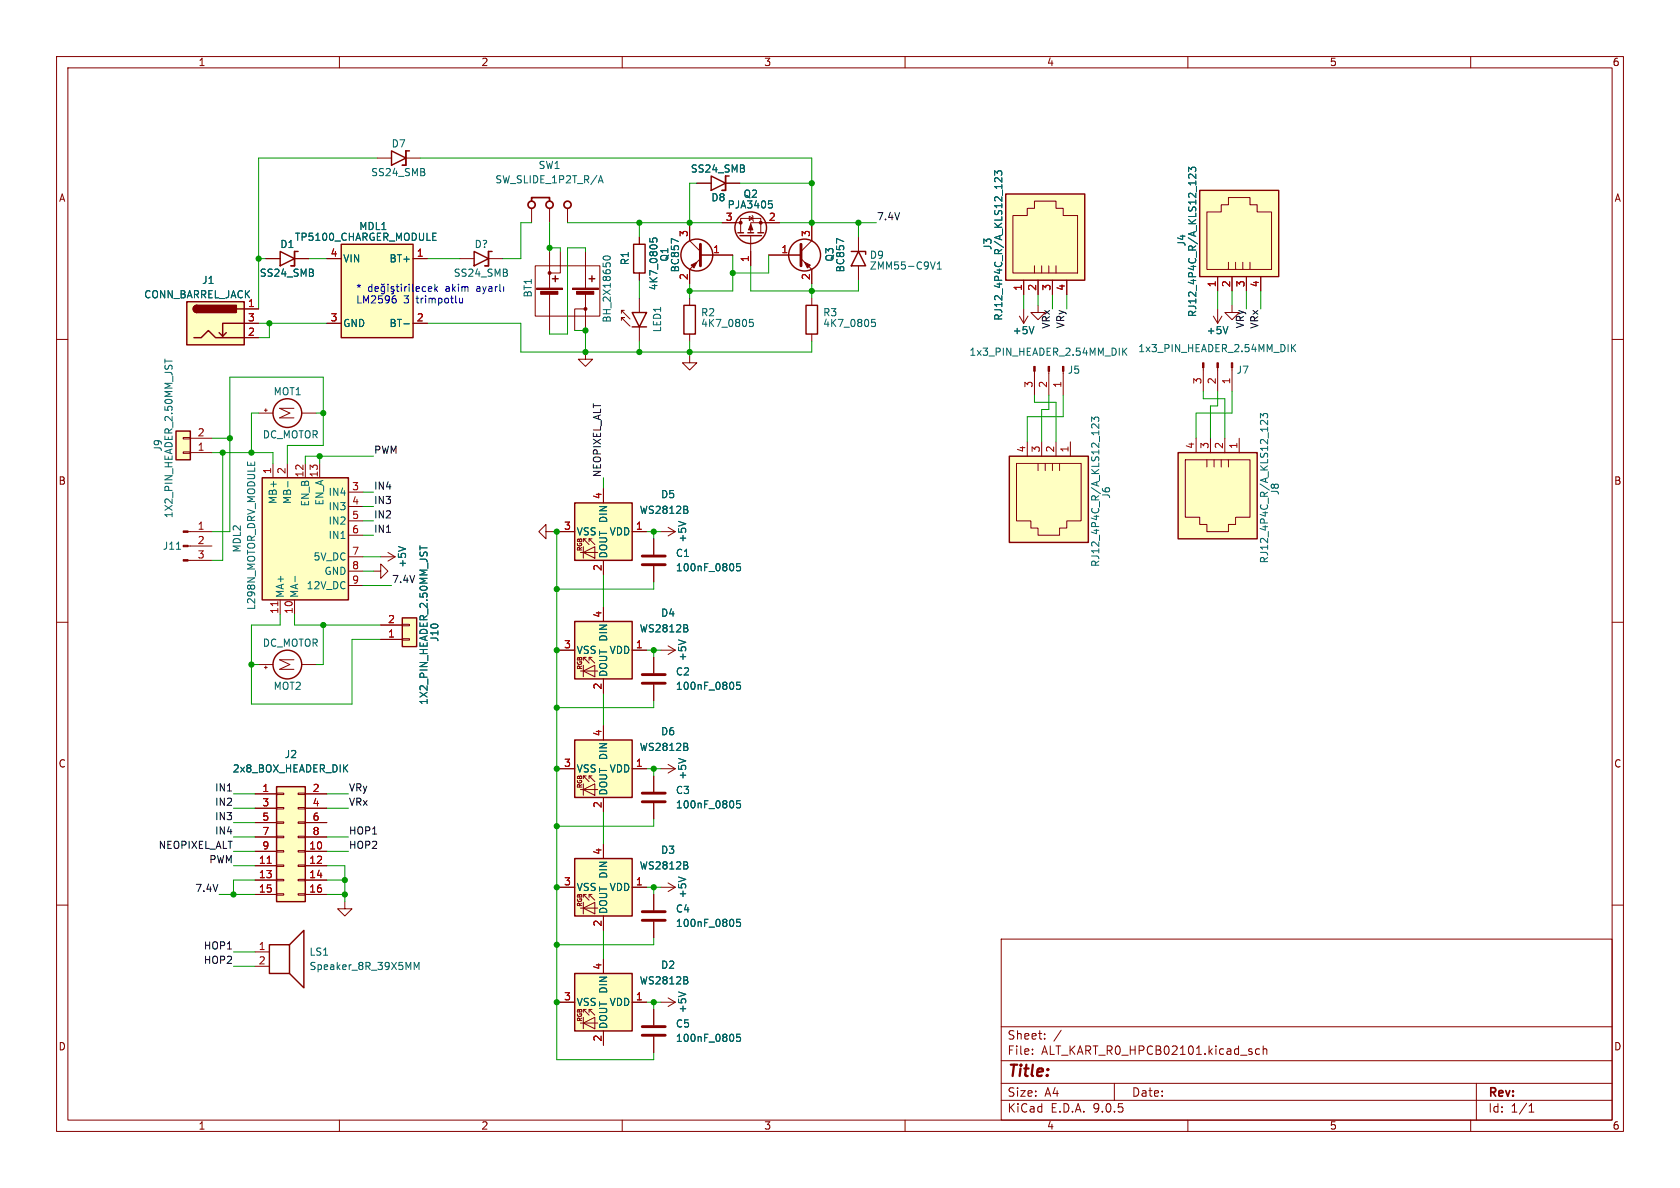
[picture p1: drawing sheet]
<svg xmlns="http://www.w3.org/2000/svg" width="297mm" height="210mm" viewBox="0 0 297 210" stroke-linecap="round" stroke-linejoin="round" font-family="sans-serif">
<g fill="none" stroke="#840000" stroke-width=".18">
<path d="M10 10h277v190h-277zM12 12h273v186h-273zM60 10v2M110 10v2M160 10v2M210 10v2M260 10v2M10 60h2M45.7 73h2.6M46.7 72.5h.5M47 72.3v.5M53.3 73h2.6"/>
<path d="M103.5 62.2v1.3h1.3l-1.3 1.3-1.3-1.3h1.3M285 60h2M33.2 94h4.3M33.2 96.5h4.3M33.2 99.1h4.3M10 110h2M45.7 117.5h2.6M46.7 118h.5M47 117.7v.5M53.3 117.5h2.6M285 110h2M10 160h2"/>
<path d="M177 166h108v32h-108zM285 160h2M60 198v2M110 198v2M160 198v2M177 194.5h108M177 191.5h108M177 187.5h108M177 181.5h108M182.5 186.3v.1M182.5 185.5v.1M184.7 183.6v.1"/>
<path d="M184.7 182.8v.1M187.6 182.1l-1.3 2M197 191.5v3M210 198v2M222.7 185.5l-.5-.1-.2 .3v.4l.1 .2h.6M223.3 185.5l.2-.1 .4 .1 .1 .9M223.3 184.9v1.5M260 198v2M261 191.5v6.5M270.3 196.6h.9M270.3 195.5l.4-.4v1.5"/>
</g>
<g fill="none" stroke="#840000" stroke-width=".25">
<circle cx="50.8" cy="73" r="2.54"/>
<circle cx="50.8" cy="117.5" r="2.54"/>
</g>
<g fill="#840000" stroke="#840000" stroke-width=".18">
<path d="M32.4 93.9h.8v.2h-.8z"/>
<path d="M32.4 96.4h.8v.2h-.8z"/>
<path d="M32.4 98.9h.8v.3h-.8z"/>
</g>
<path d="M31.2 97.1h.7" fill="none" stroke="#006464" stroke-width=".18"/>
<path d="M31.1 76.2h2.6v5.1h-2.6z" fill="#ffffc2"/>
<path d="M31.1 76.2h2.6v5.1h-2.6z" fill="none" stroke="#840000" stroke-width=".25"/>
<path d="M32.4 79.9h1.3v.2h-1.3zM32.4 77.3h1.3v.3h-1.3zM33.7 77.5h3.8M33.7 80h3.8" fill="none" stroke="#840000" stroke-width=".18"/>
<path d="M29.2 63.5v.7M29.2 63.8h1.2" fill="none" stroke="#006464" stroke-width=".18"/>
<path d="M208.3 80h13.9v15.3h-13.9z" fill="#ffffc2"/>
<path d="M208.3 80h13.9v15.3h-13.9z" fill="none" stroke="#840000" stroke-width=".25"/>
<path d="M211.5 77.5v2.5M214 77.5v2.5M216.5 77.5v2.5M219.1 77.5v2.5M209.5 81.3h11.5v10.1h-2.6v1.3h-1.2v1.3h-3.8v-1.3h-1.3v-1.3h-2.6zM213.4 81.3v1.3M214.6 81.3v1.3M215.9 81.3v1.3M217.2 81.3v1.3" fill="none" stroke="#840000" stroke-width=".18"/>
<path d="M222.8 73.9v-.8l.5 .4 .1-.3h.6l.1 .1-.1 .6M224.1 74.3v.8l-.9-.8-.4 .2 .2 .5" fill="none" stroke="#006464" stroke-width=".18"/>
<path d="M71.1 109.2h2.6v5.1h-2.6z" fill="#ffffc2"/>
<path d="M71.1 109.2h2.6v5.1h-2.6z" fill="none" stroke="#840000" stroke-width=".25"/>
<path d="M67.3 98.4h2.5M68.6 97.7l1.2 .7M69.8 98.4l-1.2 .8M67.3 113h3.8M67.3 110.5h3.8M71.1 112.9h1.3v.3h-1.3zM71.1 110.4h1.3v.2h-1.3z" fill="none" stroke="#840000" stroke-width=".18"/>
<path d="M70.4 96.6l1.3 .4M74.2 96.5v.7M74.2 96.9h1.3" fill="none" stroke="#006464" stroke-width=".18"/>
<path d="M177.8 34.3h14v15.2h-14z" fill="#ffffc2"/>
<path d="M177.8 34.3h14v15.2h-14z" fill="none" stroke="#840000" stroke-width=".25"/>
<g fill="none" stroke="#840000" stroke-width=".18">
<path d="M179.1 38.1h2.5v-1.3h1.3v-1.2h3.8v1.2h1.3v1.3h2.5v10.2h-11.4zM181 49.5v2.6M182.9 47v1.3M183.5 49.5v2.6M184.1 47v1.3M185.4 47v1.3M186.1 49.5v2.6M186.7 47v1.3M188.6 49.5v2.6M115.6 95.3v2.7M115.6 100.1v2.8M115.6 116.2v2.8"/>
<path d="M115.6 121v2.8"/>
</g>
<path d="M175.8 31v-.8l.5 .4 .1-.3h.6l.1 .1-.1 .6M177.1 31.4v.8l-.9-.8-.4 .2 .2 .5M130.9 99.6h-.6l-.1 .6 .2-.1 .4 .1 .1 .2v.4l-.2 .1-.5-.1M130.9 120.6h-.6l-.1 .6 .2-.1h.4l.1 .2v.4l-.2 .2-.5-.2" fill="none" stroke="#006464" stroke-width=".18"/>
<path d="M113.5 98.3h4.1M113.5 99.8h4.1M113.5 119.3h4.1M113.5 120.8h4.1" fill="none" stroke="#840000" stroke-width=".51"/>
<path d="M101.6 109.9h10.2v10.1h-10.2z" fill="#ffffc2"/>
<g fill="none" stroke="#840000" stroke-width=".18">
<path d="M214.5 55.9l.8 1.3M215.3 54.6v2.6M216 55.9l-.7 1.3M212.7 65v4.2M215.3 65v4.2M217.8 65v4.2M99.1 114.9h2.5M102.6 118.6h3.1M103.1 118.6l2.1-1v2zM103.1 117.6v2M103.6 116.2h-.5l1 1M104.1 116.2v.5"/>
<path d="M104.6 116.2h-.5l1.1 1M106.7 107.3v2.6M111.8 114.9h2.5M116.8 114.9h2.6M118.1 114.2l1.3 .7M119.4 114.9l-1.3 .8M106.7 120v2.6M61 159.4v1.3h1.2l-1.2 1.2-1.3-1.2h1.3M45.1 168.3h2.5M45.1 170.8h2.5"/>
</g>
<path d="M101.6 109.9h10.2v10.1h-10.2zM47.6 167h3.6v5.1h-3.6zM51.2 167l2.5-2.5v10.1l-2.5-2.5" fill="none" stroke="#840000" stroke-width=".25"/>
<path d="M217.1 57.7l-.4 1.3M228.3 60.9v1.3M228.5 61.4l.6 .8M229.1 60.9l-.8 .7M120 113.1l1.2 .4M121.5 111.1l.1 .2-.1 .3M121.5 110.6v.3M73.2 171.4v-1.3l.4 .9 .5-.9v1.3" fill="none" stroke="#006464" stroke-width=".18"/>
<g fill="#840000" stroke="#840000" stroke-width=".18">
<path d="M217.7 64.1h.2v.9h-.2z"/>
<path d="M215.1 64.1h.3v.9h-.3z"/>
<path d="M212.6 64.1h.3v.9h-.3z"/>
</g>
<path d="M178.4 80.6h14v15.3h-14z" fill="#ffffc2"/>
<path d="M178.4 80.6h14v15.3h-14z" fill="none" stroke="#840000" stroke-width=".25"/>
<g fill="none" stroke="#840000" stroke-width=".18">
<path d="M181.6 78.1v2.5M184.1 78.1v2.5M186.7 78.1v2.5M189.2 78.1v2.5M96.5 94v1.3l-1.3-1.3 1.3-1.3v1.3h1.3M179.7 81.9h11.4v10.2h-2.5v1.2h-1.3v1.3h-3.8v-1.3h-1.3v-1.2h-2.5zM183.5 81.9v1.3M184.8 81.9v1.3M186.1 81.9v1.3M187.3 81.9v1.3M115.6 178.4v2.8M116.8 177.2h2.6"/>
<path d="M118.1 176.4l1.3 .8M119.4 177.2l-1.3 .7M115.6 183.3v2.8"/>
</g>
<path d="M193 74.5v-.8l.5 .5 .1-.4h.5l.2 .2-.2 .5M194.3 74.9v.8l-1-.8-.3 .3 .1 .5M120 175.4l1.2 .4M130.9 182.8h-.6l-.1 .6 .2-.1 .4 .1 .1 .2v.4l-.2 .1-.5-.1" fill="none" stroke="#006464" stroke-width=".18"/>
<path d="M113.5 181.5h4.1M113.5 183h4.1" fill="none" stroke="#840000" stroke-width=".51"/>
<path d="M101.6 172.1h10.2v10.1h-10.2z" fill="#ffffc2"/>
<path d="M217.8 54v1.2h1.3l-1.3 1.3-1.3-1.3h1.3M99.1 177.2h2.5M103.1 179.8v2.1M103.6 178.4h-.5l1 1.1M104.1 178.4v.5M104.6 178.4h-.5l1.1 1.1M106.7 169.5v2.6M111.8 177.2h2.5M102.6 180.8h3.1M103.1 180.8l2.1-1v2.1zM106.7 182.2v2.6" fill="none" stroke="#840000" stroke-width=".18"/>
<path d="M101.6 172.1h10.2v10.1h-10.2z" fill="none" stroke="#840000" stroke-width=".25"/>
<path d="M121.5 173.3l.1 .2-.1 .4M121.5 172.8v.3" fill="none" stroke="#006464" stroke-width=".18"/>
<path d="M212.1 33.7h14v15.2h-14z" fill="#ffffc2"/>
<path d="M212.1 33.7h14v15.2h-14z" fill="none" stroke="#840000" stroke-width=".25"/>
<g fill="none" stroke="#840000" stroke-width=".18">
<path d="M213.4 37.5h2.5v-1.3h1.3v-1.3h3.8v1.3h1.2v1.3h2.6v10.1h-11.4zM180.2 55.9l.8 1.3M181 54.6v2.6M181.7 55.9l-.7 1.3M183.5 54v1.2h1.3l-1.3 1.3-1.3-1.3h1.3M215.3 48.9v2.5M217.2 46.4v1.2M217.8 48.9v2.5M218.4 46.4v1.2M219.7 46.4v1.2M220.3 48.9v2.5M221 46.4v1.2"/>
<path d="M222.9 48.9v2.5M116.8 94h2.6M118.1 93.2l1.3 .8M119.4 94l-1.3 .7"/>
</g>
<path d="M210.1 30.3v-.7l.5 .4 .1-.4h.6l.1 .2-.1 .5M211.4 30.8v.8l-.9-.8-.4 .2 .2 .5M182.8 57.7l-.4 1.3M120 92.2l1.2 .4" fill="none" stroke="#006464" stroke-width=".18"/>
<path d="M101.6 88.9h10.2v10.2h-10.2z" fill="#ffffc2"/>
<g fill="none" stroke="#840000" stroke-width=".18">
<path d="M182.9 65.6v4.3M185.4 65.6v4.3M188 65.6v4.3M99.1 94h2.5M102.6 97.7h3.1M103.1 97.7l2.1-1.1v2.1zM103.1 96.6v2.1M103.6 95.3h-.5l1 1M104.1 95.3v.5M104.6 95.3h-.5l1.1 1M106.7 86.4v2.5M106.7 99.1v2.5"/>
<path d="M111.8 94h2.5"/>
</g>
<path d="M101.6 88.9h10.2v10.2h-10.2z" fill="none" stroke="#840000" stroke-width=".25"/>
<path d="M198.5 61.5v1.3M198.7 62.1l.5 .7M199.2 61.5l-.7 .8M121.5 90.1l.1 .2-.1 .4M121.5 89.6v.4" fill="none" stroke="#006464" stroke-width=".18"/>
<g fill="#840000" stroke="#840000" stroke-width=".18">
<path d="M187.8 64.8h.3v.8h-.3z"/>
<path d="M185.3 64.8h.2v.8h-.2z"/>
<path d="M182.8 64.8h.2v.8h-.2z"/>
</g>
<path d="M101.6 151.8h10.2v10.1h-10.2z" fill="#ffffc2"/>
<g fill="none" stroke="#840000" stroke-width=".18">
<path d="M66 101h1.3v-1.3l1.3 1.3-1.3 1.2v-1.2M115.6 137.2v2.8M99.1 156.8h2.5M103.1 159.5v2M103.6 158.1h-.5l1 1M104.1 158.1v.5M104.6 158.1h-.5l1.1 1M106.7 149.2v2.6M111.8 156.8h2.5M115.6 142v2.8M115.6 158.1v2.8M116.8 156.8h2.6"/>
<path d="M118.1 156.1l1.3 .7M119.4 156.8l-1.3 .8M102.6 160.5h3.1M103.1 160.5l2.1-1v2zM106.7 161.9v2.6M115.6 162.9v2.8"/>
</g>
<path d="M101.6 151.8h10.2v10.1h-10.2z" fill="none" stroke="#840000" stroke-width=".25"/>
<path d="M120 155l1.2 .5M121.5 153l.1 .2-.1 .4M121.5 152.5v.3M130.9 141.5h-.6l-.1 .7 .2-.2 .4 .1 .1 .2v.4l-.2 .1-.5-.1M130.9 162.5h-.6l-.1 .6 .2-.1h.4l.1 .2v.5l-.2 .1-.5-.1" fill="none" stroke="#006464" stroke-width=".18"/>
<path d="M113.5 140.2h4.1M113.5 141.7h4.1M113.5 161.2h4.1M113.5 162.7h4.1" fill="none" stroke="#840000" stroke-width=".51"/>
<path d="M46.4 84.5h15.2v21.5h-15.2z" fill="#ffffc2"/>
<path d="M46.4 84.5h15.2v21.5h-15.2z" fill="none" stroke="#840000" stroke-width=".25"/>
<g fill="none" stroke="#840000" stroke-width=".18">
<path d="M48.3 81.9v2.6M50.8 81.9v2.6M54 81.9v2.6M56.5 81.9v2.6M61.6 87h2.5M61.6 89.5h2.5M61.6 92.1h2.5M61.6 94.6h2.5M61.6 98.4h2.5M49.5 106v2.6M52.1 106v2.6M61.6 101h2.5"/>
<path d="M61.6 103.5h2.5M116.8 135.9h2.6M118.1 135.1l1.3 .8M119.4 135.9l-1.3 .8"/>
</g>
<path d="M50.9 85.1v1M52.2 101.9v.9M120 134.1l1.2 .4" fill="none" stroke="#006464" stroke-width=".18"/>
<path d="M49.1 106.3v.8" fill="none" stroke="#a90000" stroke-width=".18"/>
<path d="M101.6 130.8h10.2v10.2h-10.2z" fill="#ffffc2"/>
<path d="M99.1 135.9h2.5M102.6 139.6h3.1M103.1 139.6l2.1-1v2zM103.1 138.6v2M103.6 137.2h-.5l1 1M104.1 137.2v.5M104.6 137.2h-.5l1.1 1M106.7 128.3v2.5M111.8 135.9h2.5M106.7 141v2.5" fill="none" stroke="#840000" stroke-width=".18"/>
<path d="M101.6 130.8h10.2v10.2h-10.2z" fill="none" stroke="#840000" stroke-width=".25"/>
<path d="M121.5 132.1l.1 .1-.1 .4M121.5 131.5v.4" fill="none" stroke="#006464" stroke-width=".18"/>
<path d="M48.9 139.1h5.1v20.3h-5.1z" fill="#ffffc2"/>
<g fill="none" stroke="#840000" stroke-width=".25">
<path d="M69.2 26.7l2.6 1.2-2.6 1.3zM71.8 26.7v2.5h-.7h.7zM71.8 26.7h.6M125.7 31.1l2.6 1.3-2.6 1.3zM128.3 31.1v2.6h-.7h.7zM83.8 44.5l2.6 1.2-2.6 1.3zM86.4 44.5v2.5h-.7h.7zM86.4 44.5h.6M97.7 49.3h1M98.2 48.8v1M104.1 49.3h1.1M104.6 48.8v1"/>
<path d="M111.8 55.2h2.5l-1.3 2.6zM111.8 57.8h2.5M112 43.2h2v5.1h-2zM120.9 54h2v5.1h-2zM130.4 41.1h1M130.8 41.7h3.8M132.2 41.1h1M134 41.1h1M142.5 54h2v5.1h-2zM150.5 44.5h2.5v.5M151.8 44.5l1.2 2.5h-2.5zM48.9 139.1h5.1v20.3h-5.1z"/>
<circle cx="123.2" cy="45.1" r="2.82"/>
<circle cx="132.7" cy="40.3" r="2.79"/>
<circle cx="142.2" cy="45.1" r="2.82"/>
</g>
<g fill="none" stroke="#840000" stroke-width=".18">
<path d="M66.7 27.9h2.5M71.8 27.9h2.5M94 36.8v2.6M97.2 36.8v2.6M100.3 36.8v2.6M123.2 32.4h2.5M127.6 39.4h3.3M128.3 32.4h2.5M132.5 38.2l.6 .4-.6 .4zM133 38.1l.1 .1v.8l.1 .1M137.8 39.4h-5.1v1.7M81.3 45.7h2.5"/>
<path d="M86.4 45.7h2.5M94.6 47h11.4v8.9h-11.4zM97.2 44.5v6.4M97.2 51.9v6.5M99.1 44.5v3.8h-1.9M103.5 54.6h-1.9v3.8M103.5 44.5v6.4M103.5 51.9v6.5M109.9 56.6v-.5h.5h-.5l1.5 1.6M109.9 54.9v.5M110.4 54.9h-.5l1.5 1.5M113 41.9v1.3"/>
<path d="M113 48.3v1.2M113 52.7v2.5M113 57.8v2.5M121.9 40v2.5l1.9 2M121.9 52.7v1.3M121.9 59.1v1.2M123.8 45.7l-1.9 1.9v2.6M123.8 45.1h5.7M130.9 41.1v-2.5h3.6v2.5M132.7 41.7v5.3M135.9 45.1h5.7M141.6 45.7l1.9 1.9v2.6"/>
<path d="M143.5 40v2.5l-1.9 2M143.5 52.7v1.3M143.5 59.1v1.2M151.8 41.9v2.6M151.8 47v2.5M121.9 62.9v1.2h1.3l-1.3 1.3-1.3-1.3h1.3M45.1 140.3h3.8M45.1 142.9h3.8M45.1 145.4h3.8M45.1 148h3.8M45.1 150.5h3.8M45.1 153h3.8"/>
<path d="M45.1 155.6h3.8M45.1 158.1h3.8M48.9 140.2h1.3v.3h-1.3zM48.9 142.7h1.3v.3h-1.3zM48.9 145.3h1.3v.2h-1.3zM48.9 147.8h1.3v.3h-1.3zM48.9 150.4h1.3v.2h-1.3zM48.9 152.9h1.3v.3h-1.3zM48.9 155.4h1.3v.3h-1.3zM48.9 158h1.3v.2h-1.3zM52.7 140.2h1.3v.3h-1.3zM52.7 142.7h1.3v.3h-1.3z"/>
<path d="M52.7 145.3h1.3v.2h-1.3zM52.7 147.8h1.3v.3h-1.3zM52.7 150.4h1.3v.2h-1.3zM52.7 152.9h1.3v.3h-1.3zM52.7 155.4h1.3v.3h-1.3zM52.7 158h1.3v.2h-1.3zM54 140.3h3.8M54 142.9h3.8M54 145.4h3.8M54 148h3.8M54 150.5h3.8M54 153h3.8"/>
<path d="M54 155.6h3.8M54 158.1h3.8"/>
</g>
<path d="M47.2 152.6h.8" fill="none" stroke="#a90000" stroke-width=".18"/>
<g fill="#840000" stroke="#840000" stroke-width=".18">
<path d="M132.7 39.6l.4 1h-.8z"/>
<path d="M142.2 46.4l1.1 .5-.6 .5z"/>
<path d="M94.9 50.9h4.5v.3h-4.5z"/>
<path d="M95.6 51.5h3v.5h-3z"/>
<path d="M101.2 50.9h4.6v.3h-4.6z"/>
<path d="M101.9 51.5h3.1v.5h-3.1z"/>
<path d="M122.2 46.9l1-.5-.5 1z"/>
<circle cx="130.9" cy="39.4" r=".25"/>
<circle cx="134.5" cy="39.4" r=".25"/>
<circle cx="97.2" cy="48.3" r=".25"/>
<circle cx="103.5" cy="54.6" r=".25"/>
</g>
<g fill="none" stroke="#006464" stroke-width=".18">
<path d="M105.8 32.3l.4-1.2 .4 1.2M105.9 32h.6M135.9 35.5h.6M136 36h.3l.3 .2-.1 .5-.5 .1M106.7 45.4a.75 .75 0 0 1 1.2 .3 .72 .72 0 0 1-1.3-.2zM114.9 42.1v.6l.6 .1-.1-.2v-.4l.2-.1h.4l.1 .2-.1 .5M120 42.7l-1.3-.5v.8M133.1 56.5h-.6v.6l.1-.2 .5 .1 .1 .2-.1 .4-.2 .1-.4-.1M149.2 42.7l-1.3-.5v.8M154.7 56.5h-.6v.6l.1-.2 .5 .1 .1 .2-.1 .4-.2 .1-.4-.1M165.3 46.3l-.4 1.3M165.7 47.6h.7"/>
<path d="M165.7 46.7l.4-.4v1.3"/>
</g>
<path d="M123.8 43.2v3.8M141.6 43.2v3.8" fill="none" stroke="#840000" stroke-width=".51"/>
<g fill="none" stroke="#840000" stroke-width=".3">
<path d="M94 35.6v-.7h3.2v.7"/>
<circle cx="94" cy="36.2" r=".63"/>
<circle cx="97.2" cy="36.2" r=".63"/>
<circle cx="100.3" cy="36.2" r=".63"/>
</g>
<path d="M33 53.3h10.2v7.7h-10.2z" fill="#ffffc2"/>
<path d="M33 53.3h10.2v7.7h-10.2zM34.3 59.7h1.3l1.2-1.3 1.3 1.3h5.1M34.8 54a.64 .64 0 0 0-.6 .6 .64 .64 0 0 0 .6 .6M40 58.8l-.6 .6M41.9 54.6h1.3M43.2 57.2h-3.8v2.2l-.7-.6M49.5 44.5l2.6 1.2-2.6 1.3zM52.1 44.5v2.5h-.7h.7zM52.1 44.5h.6" fill="none" stroke="#840000" stroke-width=".25"/>
<g fill="#840000" stroke="#840000" stroke-width=".25">
<path d="M34.3 54.2l.5-.2v1.2a.63 .63 0 0 1-.6-.3 .63 .63 0 0 1 .1-.7z"/>
<path d="M34.8 54h7v1.2h-7z"/>
</g>
<path d="M43.2 54.6h2.5M43.2 57.2h2.5M43.2 59.7h2.5M47 45.7h2.5M52.1 45.7h2.5" fill="none" stroke="#840000" stroke-width=".18"/>
<path d="M60.3 43.2h12.7v16.5h-12.7z" fill="#ffffc2"/>
<path d="M60.3 43.2h12.7v16.5h-12.7z" fill="none" stroke="#840000" stroke-width=".25"/>
<g fill="none" stroke="#840000" stroke-width=".18">
<path d="M123.2 32.4h2.5M127.6 39.4h2.6M128.3 32.4h2.5M135.3 39.4h2.5M43.2 57.2h2.5M43.2 54.6h2.5M43.2 59.7h2.5M47 45.7h2.5M52.1 45.7h2.5M57.8 45.7h2.5M57.8 57.2h2.5M73 45.7h2.6"/>
<path d="M73 57.2h2.6M113 41.9v1.3M113 48.3v1.2M121.9 40v2.5M121.9 47.6v2.6M123.8 45.1h5.7M132.7 44.5v2.5M135.9 45.1h5.7M143.5 40v2.5M143.5 47.6v2.6M181 49.5v2.6M183.5 49.5v2.6"/>
<path d="M186.1 49.5v2.6M188.6 49.5v2.6M215.3 48.9v2.5M217.8 48.9v2.5M220.3 48.9v2.5M222.9 48.9v2.5M99.1 94h2.5M106.7 86.4v2.5M106.7 99.1v2.5M111.8 94h2.5M115.6 95.3v2.7M67.3 113h3.8"/>
<path d="M67.3 110.5h3.8M99.1 114.9h2.5M106.7 107.3v2.6M111.8 114.9h2.5M115.6 100.1v2.8M115.6 116.2v2.8M99.1 135.9h2.5M106.7 120v2.6M106.7 128.3v2.5M111.8 135.9h2.5M115.6 121v2.8M115.6 137.2v2.8"/>
<path d="M45.1 140.3h3.8M45.1 142.9h3.8M45.1 145.4h3.8M45.1 148h3.8M45.1 150.5h3.8M45.1 153h3.8M45.1 155.6h3.8M45.1 158.1h3.8M54 140.3h3.8M54 142.9h3.8M54 145.4h3.8M54 148h3.8"/>
<path d="M54 150.5h3.8M54 153h3.8M54 155.6h3.8M54 158.1h3.8M99.1 156.8h2.5M106.7 141v2.5M106.7 149.2v2.6M111.8 156.8h2.5M115.6 142v2.8M115.6 158.1v2.8M99.1 177.2h2.5M106.7 161.9v2.6"/>
<path d="M106.7 169.5v2.6M111.8 177.2h2.5M115.6 162.9v2.8M115.6 178.4v2.8M106.7 182.2v2.6M115.6 183.3v2.8"/>
</g>
<g fill="none" stroke="#006464" stroke-width=".18">
<path d="M135.9 35.5h.6M136 36h.3l.3 .2-.1 .5-.5 .1M175.8 31v-.8l.5 .4 .1-.3h.6l.1 .1-.1 .6M177.1 31.4v.8l-.9-.8-.4 .2 .2 .5M210.1 30.3v-.7l.5 .4 .1-.4h.6l.1 .2-.1 .5M211.4 30.8v.8l-.9-.8-.4 .2 .2 .5M71.4 57.2h1M76.5 42.5h.6M76.5 41.2h.6M114.9 42.1v.6l.6 .1-.1-.2v-.4l.2-.1h.4l.1 .2-.1 .5M120 42.7l-1.3-.5v.8M149.2 42.7l-1.3-.5v.8"/>
<path d="M182.8 57.7l-.4 1.3M217.1 57.7l-.4 1.3M70.4 96.6l1.3 .4M74.2 96.5v.7M74.2 96.9h1.3M120 92.2l1.2 .4M121.5 90.1l.1 .2-.1 .4M121.5 89.6v.4M130.9 99.6h-.6l-.1 .6 .2-.1 .4 .1 .1 .2v.4l-.2 .1-.5-.1M120 113.1l1.2 .4M121.5 111.1l.1 .2-.1 .3M121.5 110.6v.3"/>
<path d="M120 134.1l1.2 .4M121.5 132.1l.1 .1-.1 .4M121.5 131.5v.4M130.9 120.6h-.6l-.1 .6 .2-.1h.4l.1 .2v.4l-.2 .2-.5-.2M120 155l1.2 .5M121.5 153l.1 .2-.1 .4M121.5 152.5v.3M130.9 141.5h-.6l-.1 .7 .2-.2 .4 .1 .1 .2v.4l-.2 .1-.5-.1M120 175.4l1.2 .4M121.5 173.3l.1 .2-.1 .4M121.5 172.8v.3M130.9 162.5h-.6l-.1 .6 .2-.1h.4l.1 .2v.5l-.2 .1-.5-.1"/>
<path d="M130.9 182.8h-.6l-.1 .6 .2-.1 .4 .1 .1 .2v.4l-.2 .1-.5-.1"/>
</g>
<g fill="none" stroke="#009600" stroke-width=".18">
<path d="M66.7 27.9h-21v26.7M74.3 27.9h69.2v12.1M94 39.4h-1.9v6.3h-3.2M97.2 39.4v5.1M100.3 39.4h27.3M113 39.4v2.5M123.2 32.4h-1.3v7.6M130.8 32.4h12.7M137.8 39.4h17.1M151.8 39.4v2.5M45.7 45.7h1.3M45.7 57.2h12.1"/>
<path d="M47.6 57.2v2.5h-1.9M54.6 45.7h3.2M75.6 57.2h16.5v5h51.4v-1.9M75.6 45.7h5.7M97.2 43.8h1.9v.7M101.6 58.4h1.9v3.8M103.5 44.5v-.7h-3.2v15.3h-3.1v-.7M113 49.5v3.2M121.9 50.2v2.5M129.5 45.1v6.3h-7.6M132.7 47v4.4h19.1v-1.9M135.9 45.1v3.2h-6.4"/>
<path d="M143.5 50.2v2.5M181 52.1v2.5M183.5 52.1v1.9M186.1 52.1v2.5M188.6 52.1v2.5M215.3 51.4v3.2M217.8 51.4v2.6M220.3 51.4v3.2M222.9 51.4v3.2M37.5 77.5h3.1M45.7 73h-1.3v7M55.9 73h1.2"/>
<path d="M113 60.3v1.9M121.9 60.3v2.6M182.9 69.9v1.2h3.8v7M185.4 69.9v2.5h-1.3v5.7M188 69.9v3.8h-6.4v4.4M212.7 69.2v1.3h3.8v7M215.3 69.2v2.6h-1.3v5.7M217.8 69.2v3.8h-6.3v4.5M37.5 80h10.8v1.9M39.4 80v19.1h-1.9M50.8 81.9v-3.2h6.3v-12h-16.5v27.3h-3.1M56.5 80.6v1.3"/>
<path d="M64.1 87h1.9M64.1 89.5h1.9M64.1 92.1h1.9M64.1 98.4h3.2M64.1 94.6h1.9M66 80.6h-12v1.3M97.8 94h1.3M98.4 94v93.3h17.2v-1.2M106.7 84.5v1.9M114.3 94h2.5M115.6 94v1.3M44.4 117.5h1.3"/>
<path d="M49.5 108.6v1.9h-5.1v14h17.8v-11.5h5.1M52.1 108.6v1.9h15.2M57.1 110.5v7h-1.2M64.1 101h1.9M64.1 103.5h5.1M98.4 114.9h.7M106.7 101.6v5.7M114.3 114.9h2.5M115.6 102.9v1.2h-17.2M115.6 114.9v1.3M98.4 135.9h.7M106.7 122.6v5.7"/>
<path d="M114.3 135.9h2.5M115.6 123.8v1.3h-17.2M115.6 135.9v1.3M38.7 158.1h6.4M41.3 142.9h3.8M41.3 140.3h3.8M41.3 153h3.8M41.3 150.5h3.8M41.3 148h3.8M41.3 145.4h3.8M45.1 155.6h-3.8v2.5M57.8 153h3.2v6.4"/>
<path d="M57.8 142.9h3.8M57.8 140.3h3.8M57.8 155.6h3.2M57.8 150.5h3.8M57.8 148h3.8M57.8 158.1h3.2M98.4 156.8h.7M106.7 143.5v5.7M114.3 156.8h2.5M115.6 144.8v1.3h-17.2M115.6 156.8v1.3M41.3 170.8h3.8"/>
<path d="M41.3 168.3h3.8M98.4 177.2h.7M106.7 164.5v5M114.3 177.2h2.5M115.6 165.7v1.3h-17.2M115.6 177.2v1.2"/>
</g>
<g fill="none" stroke="#0000c2" stroke-width=".18">
<path d="M65.7 50.2v1.3M65.7 50.7h-.3l-.3 .2 .2 .6h.4M66.3 51.1l.6-.1-.1-.3h-.3l-.2 .2 .1 .6h.4M67.4 50.2l.2 .2 .3-.2M68 50.7h-.4l-.2 .2 .1 .6h.5M68 50.7v1l-.1 .2M68.6 50.2v.2M68.6 50.7v.8M69.4 51.6l.2 .2-.1 .1M69.6 50.7h-.3l-.2 .2 .1 .1 .4 .2v.3h-.5M69.7 52.3h.2M69.8 52.8l.2 .2v.3l-.2 .3"/>
<path d="M70 50.7h.5M70.2 50.2v1.1l.3 .2M70.9 50.2v.2M70.9 50.7v.8M71.6 50.7v.8M71.9 50.7l-.3 .2M72.3 50.2v.2M72.3 50.7v.8M72.9 50.2v1.1l.2 .2M73.5 51.1l.7-.1-.1-.3h-.4l-.2 .2 .1 .6h.5M75.2 50.7h-.3l-.3 .2 .2 .6h.4M75.7 51.1l.6-.1v-.3h-.4l-.2 .2 .1 .6h.5"/>
<path d="M76.9 50.2v1.3M77 51l.4 .5M77.4 50.7l-.5 .5M81.2 52.7l.1 .8 .3 .1 .2-.2M81.8 52.7v.9M84.3 50.7h.5l.1 .8M84.9 51h-.5l-.1 .2 .1 .3h.5M85.3 50.7l.3 .8M85.6 51.5l-.3 .4M85.9 50.7l-.3 .8M86.4 50.7h.5l.1 .8M87 51h-.4l-.2 .2 .2 .3h.4"/>
<path d="M87.6 50.7v.8M87.9 50.7l-.3 .2M88.4 50.2v1.1l.1 .2M89 50.7v.8"/>
</g>
<path d="M47.2 152.6h.8" fill="none" stroke="#a90000" stroke-width=".18"/>
<g fill="#009600" stroke="#009600" stroke-width=".18">
<circle cx="98.4" cy="177.2" r=".46"/>
<circle cx="98.4" cy="167" r=".46"/>
<circle cx="61" cy="158.1" r=".46"/>
<circle cx="115.6" cy="177.2" r=".46"/>
<circle cx="41.3" cy="158.1" r=".46"/>
<circle cx="44.4" cy="117.5" r=".46"/>
<circle cx="98.4" cy="114.9" r=".46"/>
<circle cx="115.6" cy="135.9" r=".46"/>
<circle cx="98.4" cy="135.9" r=".46"/>
<circle cx="98.4" cy="125.1" r=".46"/>
<circle cx="115.6" cy="156.8" r=".46"/>
<circle cx="56.5" cy="80.6" r=".46"/>
<circle cx="39.4" cy="80" r=".46"/>
<circle cx="44.4" cy="80" r=".46"/>
<circle cx="57.1" cy="110.5" r=".46"/>
<circle cx="61" cy="155.6" r=".46"/>
<circle cx="98.4" cy="156.8" r=".46"/>
<circle cx="98.4" cy="146.1" r=".46"/>
<circle cx="143.5" cy="32.4" r=".46"/>
<circle cx="143.5" cy="51.4" r=".46"/>
<circle cx="143.5" cy="39.4" r=".46"/>
<circle cx="151.8" cy="39.4" r=".46"/>
<circle cx="97.2" cy="43.8" r=".46"/>
<circle cx="121.9" cy="39.4" r=".46"/>
<circle cx="113" cy="39.4" r=".46"/>
<circle cx="129.5" cy="48.3" r=".46"/>
<circle cx="103.5" cy="58.4" r=".46"/>
<circle cx="121.9" cy="51.4" r=".46"/>
<circle cx="45.7" cy="45.7" r=".46"/>
<circle cx="47.6" cy="57.2" r=".46"/>
<circle cx="57.1" cy="73" r=".46"/>
<circle cx="40.6" cy="77.5" r=".46"/>
<circle cx="121.9" cy="62.2" r=".46"/>
<circle cx="113" cy="62.2" r=".46"/>
<circle cx="98.4" cy="104.1" r=".46"/>
<circle cx="98.4" cy="94" r=".46"/>
<circle cx="115.6" cy="114.9" r=".46"/>
<circle cx="115.6" cy="94" r=".46"/>
<circle cx="103.5" cy="62.2" r=".46"/>
</g>
<g font-size="3.5" fill="#840000">
<text x="52.3" y="74.5" transform="rotate(-90 52.3 74.5)">M</text>
<text x="52.3" y="118.9" transform="rotate(-90 52.3 118.9)">M</text>
</g>
<text font-size="2.8" fill="#840000" x="178" y="190.9">Title:</text>
<g font-size="2.1" fill="#840000">
<text x="178" y="184">Sheet:</text>
<text x="178" y="186.7">File:</text>
<text x="184.1" y="186.7">ALT_KART_R0_HPCB02101.kicad_sch</text>
<text x="178" y="196.9">KiCad</text>
<text x="178" y="194.1">Size:</text>
<text x="184.7" y="194.1">A4</text>
<text x="185.7" y="196.9">E.D.A.</text>
<text x="193.3" y="196.9">9.0.5</text>
<text x="200" y="194.1">Date:</text>
<text x="263" y="194.3">Rev:</text>
<text x="263" y="196.9">Id:</text>
<text x="267.1" y="196.9">1/1</text>
</g>
<g font-size="1.8" fill="#840000">
<text x="35" y="11.9">1</text>
<text x="85" y="11.9">2</text>
<text x="135" y="11.9">3</text>
<text x="185" y="11.9">4</text>
<text x="235" y="11.9">5</text>
<text x="285" y="11.9">6</text>
<text x="10.3" y="35.9">A</text>
<text x="285.3" y="35.9">A</text>
<text x="10.3" y="85.9">B</text>
<text x="285.3" y="85.9">B</text>
<text x="10.3" y="135.9">C</text>
<text x="285.3" y="135.9">C</text>
<text x="10.3" y="185.9">D</text>
<text x="285.3" y="185.9">D</text>
<text x="35" y="199.9">1</text>
<text x="85" y="199.9">2</text>
<text x="135" y="199.9">3</text>
<text x="185" y="199.9">4</text>
<text x="235" y="199.9">5</text>
<text x="285" y="199.9">6</text>
</g>
<g font-size="1.8" fill="#006464">
<text x="69.1" y="26.3">D7</text>
<text x="65.5" y="31.3">SS24_SMB</text>
<text x="87.5" y="32.6">SW_SLIDE_1P2T_R/A</text>
<text x="95.1" y="30.1">SW1</text>
<text x="122" y="30.7">SS24_SMB</text>
<text x="125.7" y="35.8">D8</text>
<text x="131.3" y="35.2">Q2</text>
<text x="63.4" y="40.9">MDL1</text>
<text x="128.5" y="37.1">PJA3405</text>
<text x="49.5" y="44">D1</text>
<text x="52" y="42.8">TP5100_CHARGER_MODULE</text>
<text x="60.6" y="46.6">VIN</text>
<text x="68.8" y="46.6">BT+</text>
<text x="83.8" y="44">D?</text>
<text x="111.4" y="47" transform="rotate(-90 111.4 47)">R1</text>
<text x="118.3" y="46.3" transform="rotate(-90 118.3 46.3)">Q1</text>
<text x="147.5" y="46.3" transform="rotate(-90 147.5 46.3)">Q3</text>
<text x="153.7" y="45.9">D9</text>
<text x="153.7" y="47.9">ZMM55-C9V1</text>
<text x="175.5" y="44.3" transform="rotate(-90 175.5 44.3)">J3</text>
<text x="209.8" y="43.7" transform="rotate(-90 209.8 43.7)">J4</text>
<text x="25.4" y="52.9">CONN_BARREL_JACK</text>
<text x="35.6" y="50.4">J1</text>
<text x="45.8" y="49.1">SS24_SMB</text>
<text x="80.1" y="49.1">SS24_SMB</text>
<text x="94.2" y="52.7" transform="rotate(-90 94.2 52.7)">BT1</text>
<text x="116.4" y="51.4" transform="rotate(-90 116.4 51.4)">4K7_0805</text>
<text x="120.2" y="48.3" transform="rotate(-90 120.2 48.3)">BC857</text>
<text x="149.5" y="48.3" transform="rotate(-90 149.5 48.3)">BC857</text>
<text x="60.6" y="58">GND</text>
<text x="68.8" y="58">BT-</text>
<text x="108.2" y="57.1" transform="rotate(-90 108.2 57.1)">BH_2X18650</text>
<text x="117.1" y="58.8" transform="rotate(-90 117.1 58.8)">LED1</text>
<text x="123.8" y="56.1">R2</text>
<text x="123.8" y="58">4K7_0805</text>
<text x="145.4" y="56.1">R3</text>
<text x="145.4" y="58">4K7_0805</text>
<text x="177.4" y="56.8" transform="rotate(-90 177.4 56.8)">RJ12_4P4C_R/A_KLS12_123</text>
<text x="178.9" y="59.3">+5V</text>
<text x="211.7" y="56.2" transform="rotate(-90 211.7 56.2)">RJ12_4P4C_R/A_KLS12_123</text>
<text x="213.2" y="59.3">+5V</text>
<text x="171.3" y="63.1">1x3_PIN_HEADER_2.54MM_DIK</text>
<text x="201.1" y="62.5">1x3_PIN_HEADER_2.54MM_DIK</text>
<text x="48.3" y="70.1">MOT1</text>
<text x="188.7" y="66.3">J5</text>
<text x="218.5" y="66.3">J7</text>
<text x="46.4" y="77.7">DC_MOTOR</text>
<text x="28.8" y="79.9" transform="rotate(-90 28.8 79.9)">J9</text>
<text x="49.1" y="89.2" transform="rotate(-90 49.1 89.2)">MB+</text>
<text x="51.7" y="89.2" transform="rotate(-90 51.7 89.2)">MB-</text>
<text x="54.8" y="89.6" transform="rotate(-90 54.8 89.6)">EN_B</text>
<text x="57.4" y="89.4" transform="rotate(-90 57.4 89.4)">EN_A</text>
<text x="58" y="87.9">IN4</text>
<text x="116.8" y="88.3">D5</text>
<text x="196.4" y="88.3" transform="rotate(-90 196.4 88.3)">J6</text>
<text x="226.3" y="87.6" transform="rotate(-90 226.3 87.6)">J8</text>
<text x="30.7" y="91.7" transform="rotate(-90 30.7 91.7)">1X2_PIN_HEADER_2.50MM_JST</text>
<text x="58" y="90.4">IN3</text>
<text x="58" y="92.9">IN2</text>
<text x="58" y="95.5">IN1</text>
<text x="101.9" y="94.8">VSS</text>
<text x="107.7" y="94.8">VDD</text>
<text x="113" y="91">WS2812B</text>
<text x="28.7" y="97.4">J11</text>
<text x="42.8" y="97.8" transform="rotate(-90 42.8 97.8)">MDL2</text>
<text x="55.3" y="99.3">5V_DC</text>
<text x="57.3" y="101.8">GND</text>
<text x="72" y="100.5" transform="rotate(-90 72 100.5)">+5V</text>
<text x="107.5" y="98.8" transform="rotate(-90 107.5 98.8)">DOUT DIN</text>
<text x="119.4" y="98.7">C1</text>
<text x="119.4" y="101.2">100nF_0805</text>
<text x="121.5" y="96" transform="rotate(-90 121.5 96)">+5V</text>
<text x="194.5" y="100.3" transform="rotate(-90 194.5 100.3)">RJ12_4P4C_R/A_KLS12_123</text>
<text x="224.4" y="99.7" transform="rotate(-90 224.4 99.7)">RJ12_4P4C_R/A_KLS12_123</text>
<text x="45.3" y="107.9" transform="rotate(-90 45.3 107.9)">L298N_MOTOR_DRV_MODULE</text>
<text x="50.4" y="105.8" transform="rotate(-90 50.4 105.8)">MA+</text>
<text x="52.9" y="105.8" transform="rotate(-90 52.9 105.8)">MA-</text>
<text x="54.1" y="104.4">12V_DC</text>
<text x="77.7" y="113.6" transform="rotate(-90 77.7 113.6)">J10</text>
<text x="113" y="112">WS2812B</text>
<text x="116.8" y="109.2">D4</text>
<text x="46.4" y="114.5">DC_MOTOR</text>
<text x="101.9" y="115.8">VSS</text>
<text x="107.5" y="119.8" transform="rotate(-90 107.5 119.8)">DOUT DIN</text>
<text x="107.7" y="115.8">VDD</text>
<text x="119.4" y="119.6">C2</text>
<text x="121.5" y="117" transform="rotate(-90 121.5 117)">+5V</text>
<text x="48.3" y="122.1">MOT2</text>
<text x="75.8" y="124.7" transform="rotate(-90 75.8 124.7)">1X2_PIN_HEADER_2.50MM_JST</text>
<text x="119.4" y="122.1">100nF_0805</text>
<text x="116.8" y="130.2">D6</text>
<text x="41.1" y="136.8">2x8_BOX_HEADER_DIK</text>
<text x="50.2" y="134.2">J2</text>
<text x="101.9" y="136.8">VSS</text>
<text x="107.7" y="136.8">VDD</text>
<text x="113" y="132.9">WS2812B</text>
<text x="121.5" y="137.9" transform="rotate(-90 121.5 137.9)">+5V</text>
<text x="107.5" y="140.7" transform="rotate(-90 107.5 140.7)">DOUT DIN</text>
<text x="119.4" y="140.6">C3</text>
<text x="119.4" y="143.1">100nF_0805</text>
<text x="113" y="153.9">WS2812B</text>
<text x="116.8" y="151.1">D3</text>
<text x="101.9" y="157.7">VSS</text>
<text x="107.5" y="161.7" transform="rotate(-90 107.5 161.7)">DOUT DIN</text>
<text x="107.7" y="157.7">VDD</text>
<text x="119.4" y="161.5">C4</text>
<text x="121.5" y="158.9" transform="rotate(-90 121.5 158.9)">+5V</text>
<text x="119.4" y="164.1">100nF_0805</text>
<text x="54.6" y="169.1">LS1</text>
<text x="54.6" y="171.7">Speaker_8R_39X5MM</text>
<text x="116.8" y="171.4">D2</text>
<text x="101.9" y="178">VSS</text>
<text x="107.7" y="178">VDD</text>
<text x="113" y="174.2">WS2812B</text>
<text x="121.5" y="179.2" transform="rotate(-90 121.5 179.2)">+5V</text>
<text x="107.5" y="182" transform="rotate(-90 107.5 182)">DOUT DIN</text>
<text x="119.4" y="181.8">C5</text>
<text x="119.4" y="184.4">100nF_0805</text>
</g>
<g font-size="1.8" fill="#a90000">
<text x="121.7" y="42" transform="rotate(-90 121.7 42)">3</text>
<text x="128.2" y="39.1">3</text>
<text x="135.8" y="39.1">2</text>
<text x="143.3" y="42" transform="rotate(-90 143.3 42)">3</text>
<text x="58.3" y="45.5">4</text>
<text x="73.6" y="45.5">1</text>
<text x="126" y="44.8">1</text>
<text x="132.5" y="46.4" transform="rotate(-90 132.5 46.4)">1</text>
<text x="138" y="44.8">1</text>
<text x="121.7" y="49.6" transform="rotate(-90 121.7 49.6)">2</text>
<text x="143.3" y="49.6" transform="rotate(-90 143.3 49.6)">2</text>
<text x="180.7" y="51.5" transform="rotate(-90 180.7 51.5)">1</text>
<text x="183.3" y="51.5" transform="rotate(-90 183.3 51.5)">2</text>
<text x="185.8" y="51.5" transform="rotate(-90 185.8 51.5)">3</text>
<text x="188.3" y="51.5" transform="rotate(-90 188.3 51.5)">4</text>
<text x="215" y="50.9" transform="rotate(-90 215 50.9)">1</text>
<text x="217.6" y="50.9" transform="rotate(-90 217.6 50.9)">2</text>
<text x="220.1" y="50.9" transform="rotate(-90 220.1 50.9)">3</text>
<text x="222.6" y="50.9" transform="rotate(-90 222.6 50.9)">4</text>
<text x="43.7" y="54.4">1</text>
<text x="43.7" y="56.9">3</text>
<text x="43.7" y="59.4">2</text>
<text x="58.3" y="56.9">3</text>
<text x="73.6" y="56.9">2</text>
<text x="182.6" y="68.7" transform="rotate(-90 182.6 68.7)">3</text>
<text x="185.2" y="68.7" transform="rotate(-90 185.2 68.7)">2</text>
<text x="187.7" y="68.7" transform="rotate(-90 187.7 68.7)">1</text>
<text x="212.5" y="68" transform="rotate(-90 212.5 68)">3</text>
<text x="215" y="68" transform="rotate(-90 215 68)">2</text>
<text x="217.6" y="68" transform="rotate(-90 217.6 68)">1</text>
<text x="34.9" y="77.2">2</text>
<text x="34.9" y="79.8">1</text>
<text x="48" y="83.9" transform="rotate(-90 48 83.9)">1</text>
<text x="50.5" y="83.9" transform="rotate(-90 50.5 83.9)">2</text>
<text x="181.4" y="80.1" transform="rotate(-90 181.4 80.1)">4</text>
<text x="183.9" y="80.1" transform="rotate(-90 183.9 80.1)">3</text>
<text x="186.4" y="80.1" transform="rotate(-90 186.4 80.1)">2</text>
<text x="189" y="80.1" transform="rotate(-90 189 80.1)">1</text>
<text x="211.2" y="79.4" transform="rotate(-90 211.2 79.4)">4</text>
<text x="213.7" y="79.4" transform="rotate(-90 213.7 79.4)">3</text>
<text x="216.3" y="79.4" transform="rotate(-90 216.3 79.4)">2</text>
<text x="218.8" y="79.4" transform="rotate(-90 218.8 79.4)">1</text>
<text x="53.7" y="84.5" transform="rotate(-90 53.7 84.5)">12</text>
<text x="56.3" y="84.5" transform="rotate(-90 56.3 84.5)">13</text>
<text x="62.2" y="86.7">3</text>
<text x="62.2" y="89.3">4</text>
<text x="106.4" y="88.3" transform="rotate(-90 106.4 88.3)">4</text>
<text x="34.9" y="93.7">1</text>
<text x="62.2" y="91.8">5</text>
<text x="62.2" y="94.4">6</text>
<text x="99.6" y="93.7">3</text>
<text x="112.3" y="93.7">1</text>
<text x="34.9" y="96.3">2</text>
<text x="34.9" y="98.8">3</text>
<text x="62.2" y="98.2">7</text>
<text x="62.2" y="100.7">8</text>
<text x="106.4" y="101" transform="rotate(-90 106.4 101)">2</text>
<text x="62.2" y="103.3">9</text>
<text x="49.3" y="108.6" transform="rotate(-90 49.3 108.6)">11</text>
<text x="51.8" y="108.6" transform="rotate(-90 51.8 108.6)">10</text>
<text x="68.5" y="112.8">1</text>
<text x="68.5" y="110.2">2</text>
<text x="106.4" y="109.3" transform="rotate(-90 106.4 109.3)">4</text>
<text x="99.6" y="114.7">3</text>
<text x="112.3" y="114.7">1</text>
<text x="106.4" y="122" transform="rotate(-90 106.4 122)">2</text>
<text x="106.4" y="130.2" transform="rotate(-90 106.4 130.2)">4</text>
<text x="99.6" y="135.6">3</text>
<text x="112.3" y="135.6">1</text>
<text x="46.3" y="140.1">1</text>
<text x="46.3" y="142.6">3</text>
<text x="55.2" y="140.1">2</text>
<text x="55.2" y="142.6">4</text>
<text x="106.4" y="142.9" transform="rotate(-90 106.4 142.9)">2</text>
<text x="46.3" y="145.2">5</text>
<text x="46.3" y="147.7">7</text>
<text x="55.2" y="145.2">6</text>
<text x="55.2" y="147.7">8</text>
<text x="45.7" y="152.8">11</text>
<text x="45.7" y="155.3">13</text>
<text x="46.3" y="150.2">9</text>
<text x="54.6" y="150.2">10</text>
<text x="54.6" y="152.8">12</text>
<text x="54.6" y="155.3">14</text>
<text x="106.4" y="151.2" transform="rotate(-90 106.4 151.2)">4</text>
<text x="45.7" y="157.9">15</text>
<text x="54.6" y="157.9">16</text>
<text x="99.6" y="156.6">3</text>
<text x="112.3" y="156.6">1</text>
<text x="106.4" y="163.9" transform="rotate(-90 106.4 163.9)">2</text>
<text x="45.6" y="168">1</text>
<text x="45.6" y="170.6">2</text>
<text x="106.4" y="171.5" transform="rotate(-90 106.4 171.5)">4</text>
<text x="99.6" y="176.9">3</text>
<text x="112.3" y="176.9">1</text>
<text x="106.4" y="184.2" transform="rotate(-90 106.4 184.2)">2</text>
</g>
<g font-size="1.8" fill="#0f0f0f">
<text x="154.9" y="39">7.4V</text>
<text x="185.7" y="58.2" transform="rotate(-90 185.7 58.2)">VRx</text>
<text x="188.2" y="58.1" transform="rotate(-90 188.2 58.1)">VRy</text>
<text x="220" y="58.1" transform="rotate(-90 220 58.1)">VRy</text>
<text x="222.5" y="58.2" transform="rotate(-90 222.5 58.2)">VRx</text>
<text x="66" y="80.3">PWM</text>
<text x="66" y="86.6">IN4</text>
<text x="66" y="89.2">IN3</text>
<text x="106.3" y="84.5" transform="rotate(-90 106.3 84.5)">NEOPIXEL_ALT</text>
<text x="66" y="91.7">IN2</text>
<text x="66" y="94.3">IN1</text>
<text x="69.2" y="103.2">7.4V</text>
<text x="37.9" y="142.5">IN2</text>
<text x="37.9" y="140">IN1</text>
<text x="61.6" y="142.5">VRx</text>
<text x="61.6" y="140">VRy</text>
<text x="37.9" y="145.1">IN3</text>
<text x="37.9" y="147.6">IN4</text>
<text x="61.6" y="147.6">HOP1</text>
<text x="27.9" y="150.1">NEOPIXEL_ALT</text>
<text x="36.9" y="152.7">PWM</text>
<text x="61.6" y="150.1">HOP2</text>
<text x="34.4" y="157.8">7.4V</text>
<text x="35.9" y="167.9">HOP1</text>
<text x="35.9" y="170.5">HOP2</text>
</g>
<g font-size="1.8" fill="#0000c2">
<text x="62.9" y="51.7">*</text>
<text x="62.9" y="53.7">LM2596</text>
<text x="71.4" y="53.7">3</text>
<text x="73.7" y="53.7">trimpotlu</text>
<text x="78.9" y="51.7">akim</text>
</g>
<g font-size="1.1" fill="#840000">
<text x="103.1" y="97.6" transform="rotate(-90 103.1 97.6)">RGB</text>
<text x="103.1" y="118.5" transform="rotate(-90 103.1 118.5)">RGB</text>
<text x="103.1" y="139.5" transform="rotate(-90 103.1 139.5)">RGB</text>
<text x="103.1" y="160.4" transform="rotate(-90 103.1 160.4)">RGB</text>
<text x="103.1" y="180.7" transform="rotate(-90 103.1 180.7)">RGB</text>
</g>
</svg>
